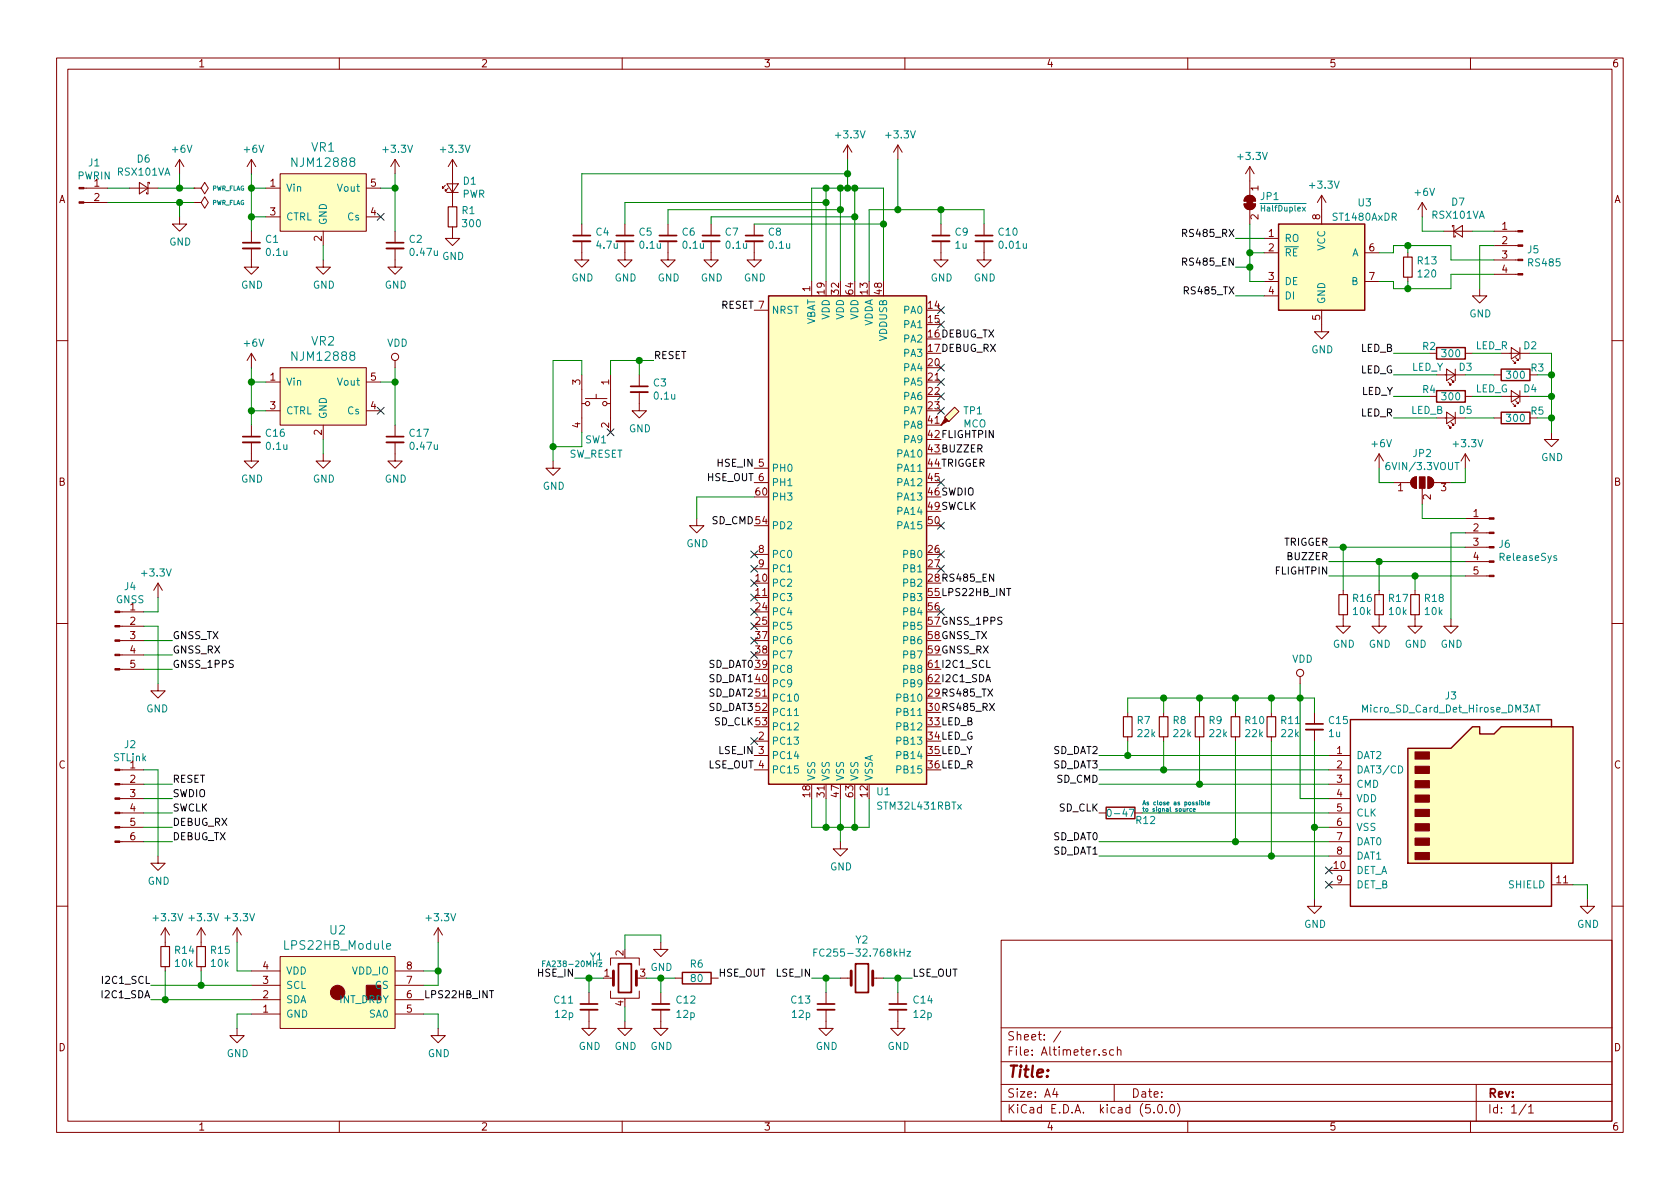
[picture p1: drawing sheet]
<svg xmlns="http://www.w3.org/2000/svg" width="297mm" height="210mm" viewBox="0 0 297 210" stroke-linecap="round" stroke-linejoin="round" font-family="sans-serif">
<g fill="none" stroke="#840000" stroke-width=".18">
<path d="M10 10.3h277v189.9h-277zM12 12.2h273v186.1h-273zM60 10.3v1.9M110 10.3v1.9M160 10.3v1.9M210 10.3v1.9M260 10.3v1.9M14.8 33.3h4.2M14.8 35.8h4.2M22.9 33.3h5M24.6 32.3l1.6 1-1.6 1zM26.4 32.5v-.2h-.2v2h-.3v-.3"/>
<path d="M31.7 38.3v1.3h1.3l-1.3 1.3-1.2-1.3h1.2M31.7 28.2l-.7 1.3M31.7 28.2v2.5M31.7 28.2l.8 1.3M34.3 33.3h1.3l.6-1 .6 1-.6 1-.6-1M34.3 33.3h.1M34.3 35.8h1.3l.6-1 .6 1-.6 1-.6-1M34.3 35.8h.1M44.4 28.2v2.5M44.4 28.2l-.7 1.3M44.4 28.2l.8 1.3M47 33.3h2.5"/>
<path d="M47 38.3h2.5M49.5 30.7h15.3v10.2h-15.3zM64.8 33.3h2.5M64.8 38.3h2.5M69.8 28.2v2.5M69.8 28.2l-.7 1.3M69.8 28.2l.8 1.3M78.7 32.8l-.5 .5v-.3v.3h.3M79 32.5h2l-1 1.5zM79 34h2M79.2 33.3l-.5 .5v-.3v.3h.3M80 28.2l-.8 1.3"/>
<path d="M80 28.2v8.4M80 28.2l.8 1.3M102.9 39.6v2.1M110.5 39.6v2.1M118.1 39.6v2.1M125.7 39.6v2.1M133.3 39.6v2.1M149.9 25.6l-.8 1.3M149.9 25.6v2.6M149.9 25.6l.7 1.3M158.7 25.6l-.7 1.3M158.7 25.6v2.6"/>
<path d="M158.7 25.6l.8 1.3M166.4 39.6v2.1M174 39.6v2.1M220 36.1h2a1.02 1.02 0 0 1-1 1 1.02 1.02 0 0 1-1-1zM220.2 34.9a1.02 1.02 0 0 1 1.1-.3 1.02 1.02 0 0 1 .7 1h-2zM221 29.5l-.8 1.2M221 29.5v5M221 37.1v2.5M221 29.5l.7 1.2M233.7 34.5v5.1M233.7 34.5l-.8 1.3M233.7 34.5l.7 1.3"/>
<path d="M251.5 35.8l-.8 1.3M251.5 35.8v2.5M251.5 35.8l.7 1.3M44.4 43.9v3.3h1.3l-1.3 1.3-1.2-1.3h1.2M44.4 40.9v2M57.1 46v1.2h1.3l-1.3 1.3-1.2-1.3h1.2M57.1 40.9v2.5M69.8 43.9v3.3h1.3l-1.3 1.3-1.2-1.3h1.2M69.8 40.9v2M80 40.1v2.1h1.3l-1.3 1.2-1.3-1.2h1.3M102.9 42.7v3.3h1.2l-1.2 1.2-1.3-1.2h1.3M110.5 42.7v3.3h1.3l-1.3 1.2-1.3-1.2h1.3"/>
<path d="M118.1 42.7v3.3h1.3l-1.3 1.2-1.3-1.2h1.3M125.7 42.7v3.3h1.3l-1.3 1.2-1.2-1.2h1.2M133.3 42.7v3.3h1.3l-1.3 1.2-1.2-1.2h1.2M133.3 54.9h2.6M143.5 49.8v2.5M166.4 42.7v3.3h1.2l-1.2 1.2-1.3-1.2h1.3M174 42.7v3.3h1.3l-1.3 1.2-1.3-1.2h1.3M223.5 42.2h2.6M223.5 44.7h2.6M223.5 49.8h2.6M223.5 52.3h2.6M233.7 54.9v3.8h1.2l-1.2 1.2-1.3-1.2h1.3"/>
<path d="M241.3 44.7h2.5M241.3 49.8h2.5M248.9 44.7v.8M248.9 49v.8M255.3 40.9h5M256.8 40.1v-.2h.2v2h.3v-.2M257 40.9l1.6-1v2zM261.6 51v1.3h1.3l-1.3 1.3-1.3-1.3h1.3M264.2 48.5h4.2M264.2 46h4.2M264.2 43.4h4.2M264.2 40.9h4.2"/>
<path d="M10 60.2h2M44.4 78.2v3.3h1.3l-1.3 1.3-1.2-1.3h1.2M44.4 62.5v2.5M44.4 75.2v2M44.4 62.5l-.7 1.2M44.4 62.5l.8 1.2M47 67.6h2.5M47 72.6h2.5M49.5 65h15.3v10.2h-15.3zM57.1 75.2v2.5M64.8 67.6h2.5M64.8 72.6h2.5"/>
<path d="M69.8 78.2v3.3h1.3l-1.3 1.3-1.2-1.3h1.2M69.8 63.7v1.3M69.8 75.2v2M102.9 71.4h.6zM102.9 68.8v5.1zM102.9 66.3v2.5M102.9 73.9v2.5M103.5 70.5h3.8zM105.4 69.7v.8zM107.3 71.4h.6zM107.9 68.8v5.1zM107.9 66.3v2.5"/>
<path d="M107.9 73.9v2.5M113 69.3v3.3h1.3l-1.3 1.3-1.2-1.3h1.2M113 66.3v2M168.8 72l.7 .8-1.7 1.7-.8-.7zM254 73.9h5.1M255.5 66.3h3.6M255.8 65.3l1.5 1-1.5 1zM255.8 72.9l1.5 1-1.5 1zM256 67.6l.5 .5h-.2h.2v-.3M256 75.2l.5 .5h-.2h.2v-.3M256.5 67.1l.5 .5h-.2h.2v-.3M256.5 74.7l.5 .5h-.2h.2v-.3"/>
<path d="M257.3 65.3v2M257.3 72.9v2M259.1 70.1h1.2M259.1 62.5h1.2M264.2 66.3h1.2M264.2 73.9h1.2M265.4 70.1h5.1M265.4 62.5h5.1M267.2 69.1l1.5 1-1.5 1zM267.2 61.5l1.5 1-1.5 1zM267.5 71.4l.5 .5h-.3h.3v-.3M267.5 63.7l.5 .6h-.3h.3v-.3"/>
<path d="M268 70.9l.5 .5h-.3h.3v-.3M268 63.2l.5 .5h-.3h.3v-.2M268.7 61.5v2M268.7 69.1v2M274.3 76.4v1.3h1.3l-1.3 1.3-1.3-1.3h1.3M285 60.2h2M57.1 80.3v1.2h1.3l-1.3 1.3-1.2-1.3h1.2M97.8 81.5v1.3h1.3l-1.3 1.3-1.3-1.3h1.3M123.2 91.7v1.3h1.3l-1.3 1.2-1.3-1.2h1.3M133.3 98h2.6M133.3 82.8h2.6M133.3 85.3h2.6"/>
<path d="M243.8 80.3v2.5M243.8 80.3l-.7 1.2M243.8 80.3l.8 1.2M246.4 85.3h3M249.7 84.7l.4-.3 .3-.1v2.1a1.03 1.03 0 0 1-.9-.6 1.03 1.03 0 0 1 .2-1.1zM251.5 86.4v2.7M252.5 84.3a1.02 1.02 0 0 1 1 1 1.02 1.02 0 0 1-1 1.1zM253.5 85.3h3M259.1 99.3h4.2M259.1 96.8h4.2M259.1 94.2h4.2M259.1 91.7h4.2"/>
<path d="M259.1 80.3l-.8 1.2M259.1 80.3v2.5M259.1 80.3l.7 1.2M10 110.3h2M21.2 118.4h4.2M21.2 115.8h4.2M21.2 113.3h4.2M21.2 110.7h4.2M21.2 108.2h4.2M27.9 103.1l.8 1.3M27.9 103.1v2.6M27.9 103.1l-.7 1.3"/>
<path d="M133.3 100.6h2.6M229.9 119.6v1.3M237.5 108.7v2h1.3l-1.3 1.3-1.3-1.3h1.3M237.5 104.4v.8M243.8 108.7v2h1.3l-1.3 1.3-1.2-1.3h1.2M243.8 104.4v.8M250.2 108.7v2h1.3l-1.3 1.3-1.3-1.3h1.3M250.2 104.4v.8M256.5 109.5v1.2h1.3l-1.3 1.3-1.2-1.3h1.2M259.1 101.8h4.2M285 110.3h2M21.2 136.1h4.2"/>
<path d="M21.2 138.7h4.2M27.9 120.9v1.3h-1.2l1.2 1.2 1.3-1.2h-1.3M133.3 133.6h2.6M133.3 136.1h2.6M133.3 131.1h2.6M199.4 126v.7M199.4 130.3v.8M205.7 126v.7M205.7 130.3v.8M212.1 126v.7M212.1 130.3v.8M218.4 126v.7"/>
<path d="M218.4 130.3v.8M224.8 126v.7M224.8 130.3v.8M232.4 126v2M232.4 129v2.1M234.9 133.6h3.9M234.9 136.1h3.9M234.9 138.7h3.9M21.2 141.2h4.2M21.2 143.8h4.2M21.2 146.3h4.2M21.2 148.8h4.2"/>
<path d="M27.9 151.4v1.2h1.3l-1.3 1.3-1.2-1.3h1.2M148.6 148.8v1.3h1.3l-1.3 1.3-1.3-1.3h1.3M194.3 143.8h1.3M200.7 143.8h1.2M232.4 159v1.3h1.3l-1.3 1.2-1.3-1.2h1.3M234.9 153.9h3.9M234.9 156.5h3.9M234.9 141.2h3.9M234.9 143.8h3.9M234.9 146.3h3.9M234.9 148.8h3.9M234.9 151.4h3.9"/>
<path d="M274.3 156.5h3.8M280.7 159v1.3h1.2l-1.2 1.2-1.3-1.2h1.3M10 160.2h2M29.2 164.1v3.3M29.2 170.9v.8M29.2 164.1l-.8 1.2M29.2 164.1l.8 1.2M35.6 164.1v3.3M35.6 170.9v.8M35.6 164.1l-.8 1.2M35.6 164.1l.7 1.2M41.9 164.1l-.8 1.2"/>
<path d="M41.9 164.1v2.5M41.9 164.1l.8 1.2M44.4 179.3h5.1M44.4 176.8h5.1M44.4 174.2h5.1M44.4 171.7h5.1M49.5 169.2h20.3v12.7h-20.3zM69.8 179.3h5.1M69.8 176.8h5.1M69.8 174.2h5.1M69.8 171.7h5.1M77.5 164.1l-.8 1.2"/>
<path d="M77.5 164.1v2.5M77.5 164.1l.7 1.2M104.1 178.6v3.3h1.3l-1.3 1.2-1.2-1.2h1.2M104.1 175.5v2M107.9 175.3v1.2h5.1v-1.2M107.9 170.7v-1.3h5.1v1.3M107.9 173h.6M112.5 173h.5M116.8 178.6v3.3h1.3l-1.3 1.2-1.2-1.2h1.2M116.8 166.6v1.3h1.3l-1.3 1.3-1.2-1.3h1.2M116.8 175.5v2M119.4 173h1.2"/>
<path d="M125.7 173h1.3M146 178.6v3.3h1.3l-1.3 1.2-1.2-1.2h1.2M146 175.5v2M148.6 173h1.9M154.3 173h1.9M158.7 178.6v3.3h1.3l-1.3 1.2-1.2-1.2h1.2M158.7 175.5v2M177 166.3h108v32h-108zM285 160.2h2M41.9 181.9v1.2h1.3l-1.3 1.3-1.3-1.3h1.3M60 198.3v1.9M77.5 181.9v1.2h1.2l-1.2 1.3-1.3-1.3h1.3"/>
<path d="M110 198.3v1.9M110.5 180.6v1.3h1.3l-1.3 1.2-1.3-1.2h1.3M160 198.3v1.9M177 194.8h108M177 191.8h108M177 187.8h108M177 181.8h108M186.5 192.5l-.4 1h1M186.8 193v1M187.6 182.3l-1.3 2M195.6 185.7a.37 .37 0 0 0-.6 .1v.2l.6 .2v.1l-.2 .3-.4-.1M196.9 185.7l-.4-.1-.3 .3 .1 .6 .2 .1 .4-.1"/>
<path d="M197 191.8v3M197.6 185.7a.37 .37 0 0 1 .6 .1v.8M197.6 185.1v1.5M204 196.7v.1M204.8 195.5l.4-.2a.94 .94 0 0 1 0 1.5 .79 .79 0 0 1-.4-1.3zM206.2 196.7v.1M207 195.4l.3-.1a.94 .94 0 0 1 0 1.5 .82 .82 0 0 1-.3-1.4zM208.2 195.1a1.71 1.71 0 0 1 0 2.3M210 198.3v1.9M260 198.3v1.9M261 191.8v6.5M269.8 195.2l-1.2 2"/>
<path d="M270.3 195.8l.4-.5v1.5M270.3 196.8h.8"/>
<circle cx="69.8" cy="63.1" r=".63"/>
<circle cx="103.9" cy="71.4" r=".38"/>
<circle cx="106.9" cy="71.4" r=".38"/>
<circle cx="229.9" cy="119" r=".63"/>
</g>
<g fill="#ffffc2" stroke="#ffffc2" stroke-width=".18">
<path d="M248.9 132.3h7.6l3.8-3.8h1.3v1.3h2.6l1.2-1.3h12.7v24.1h-29.2z"/>
<path d="M226.1 39.6h15.2v15.3h-15.2z"/>
<path d="M49.5 169.2h20.3v12.7h-20.3z"/>
<path d="M49.5 30.7h15.3v10.2h-15.3z"/>
<path d="M135.9 52.3h27.9v86.4h-27.9z"/>
<path d="M168.8 72l.7 .8-1.7 1.7-.8-.7z"/>
<path d="M49.5 65h15.3v10.2h-15.3z"/>
</g>
<path d="M226.1 39.6h15.2v15.3h-15.2zM135.9 52.3h27.9v86.4h-27.9zM254 69.1h5.1v2h-5.1zM254 61.5h5.1v2h-5.1zM265.4 65.3h5.1v2h-5.1zM265.4 72.9h5.1v2h-5.1zM248.9 132.3h7.6l3.8-3.8h1.3v1.3h2.6l1.2-1.3h12.7v24.1h-29.2zM274.3 128.5v-1.3h-35.5v33.1h35.5v-7.7M195.6 142.7h5.1v2.1h-5.1zM120.6 172h5.1v2h-5.1z" fill="none" stroke="#840000" stroke-width=".25"/>
<g fill="#840000" stroke="#840000" stroke-width=".18">
<path d="M250.2 150.7h2.5v1.3h-2.5z"/>
<path d="M250.2 148.2h2.5v1.3h-2.5z"/>
<path d="M250.2 145.7h2.5v1.2h-2.5z"/>
<path d="M250.2 143.1h2.5v1.3h-2.5z"/>
<path d="M250.2 140.6h2.5v1.3h-2.5z"/>
<path d="M250.2 138h2.5v1.3h-2.5z"/>
<path d="M250.2 135.5h2.5v1.3h-2.5z"/>
<path d="M250.2 133h2.5v1.2h-2.5z"/>
<path d="M20.3 148.7h.9v.3h-.9z"/>
<path d="M20.3 146.2h.9v.2h-.9z"/>
<path d="M20.3 143.6h.9v.3h-.9z"/>
<path d="M20.3 141.1h.9v.2h-.9z"/>
<path d="M20.3 138.6h.9v.2h-.9z"/>
<path d="M20.3 136h.9v.3h-.9z"/>
<path d="M64.8 174.2h2.5v2.6h-2.5z"/>
<path d="M268.4 48.4h.8v.2h-.8z"/>
<path d="M268.4 45.8h.8v.3h-.8z"/>
<path d="M268.4 43.3h.8v.3h-.8z"/>
<path d="M268.4 40.8h.8v.2h-.8z"/>
<path d="M20.3 118.2h.9v.3h-.9z"/>
<path d="M20.3 115.7h.9v.2h-.9z"/>
<path d="M20.3 113.2h.9v.2h-.9z"/>
<path d="M20.3 110.6h.9v.3h-.9z"/>
<path d="M20.3 108.1h.9v.2h-.9z"/>
<path d="M14 35.7h.8v.2h-.8z"/>
<path d="M14 33.1h.8v.3h-.8z"/>
<path d="M220.2 34.9a1.02 1.02 0 0 1 1.1-.3 1.02 1.02 0 0 1 .7 1h-2z"/>
<path d="M220 36.1h2a1.02 1.02 0 0 1-1 1 1.02 1.02 0 0 1-1-1z"/>
<path d="M220.5 35.3h1v1h-1z"/>
<path d="M263.3 101.7h.9v.3h-.9z"/>
<path d="M263.3 99.2h.9v.2h-.9z"/>
<path d="M263.3 96.6h.9v.3h-.9z"/>
<path d="M263.3 94.1h.9v.3h-.9z"/>
<path d="M263.3 91.6h.9v.2h-.9z"/>
<path d="M167.1 73.9l.5 .5-1.2 .8z"/>
<path d="M249.7 84.7l.4-.3 .3-.1v2.1a1.03 1.03 0 0 1-.9-.6 1.03 1.03 0 0 1 .2-1.1z"/>
<path d="M252.5 84.3a1.02 1.02 0 0 1 1 1 1.02 1.02 0 0 1-1 1.1z"/>
<path d="M251 84.3h1v2.1h-1z"/>
<circle cx="59.7" cy="175.5" r="1.27"/>
</g>
<g fill="none" stroke="#008484" stroke-width=".18">
<path d="M230.1 36h.8M230.3 36.6l.5 .7M230.8 36.6l-.5 .7M257.3 81.8h.7M140.5 126.5h.7M247.3 135.4a.64 .64 0 0 1 .7 .7 .64 .64 0 0 1-.7 .6zM270.5 125.9l.4-1.2 .4 1.2M271.6 124.7h.7M272 124.7v1.2M195.9 143.2l.2-.1a.69 .69 0 0 1 .4 .6 .69 .69 0 0 1-.4 .7l-.2-.2-.1-.3zM199.7 143.1h.8l-.5 1.3M68.4 167.4l.7-.2-.1-.3-.4-.1-.2 .3v.7h.6"/>
<path d="M95.9 170.4h.4M96.4 169.9h-.5v1M105.9 170.3h.5l-.5 .6h.5M143.9 168.4h.4M144.5 167.8h-.6v1.3M160.4 168.2h.6l-.6 .9h.6"/>
</g>
<g fill="none" stroke="#000084" stroke-width=".18">
<path d="M66.7 37.7l1.2 1.3M67.9 37.7l-1.2 1.3M165.8 56.8l1.2 1.2M165.8 54.2l1.2 1.3M167 56.8l-1.2 1.2M167 54.2l-1.2 1.3M66.7 72l1.2 1.2M67.9 72l-1.2 1.2M107.3 75.8l1.3 1.3M108.6 75.8l-1.3 1.3M165.8 69.5l1.2 1.2M165.8 66.9l1.2 1.3"/>
<path d="M165.8 64.4l1.2 1.2M165.8 72l1.2 1.2M167 69.5l-1.2 1.2M167 66.9l-1.2 1.3M167 64.4l-1.2 1.2M167 72l-1.2 1.2M132.7 97.4l1.3 1.2M132.7 100l1.3 1.2M134 100l-1.3 1.2M134 97.4l-1.3 1.2M165.8 100l1.2 1.2M165.8 92.3l1.2 1.3"/>
<path d="M165.8 97.4l1.2 1.2M165.8 84.7l1.2 1.2M167 100l-1.2 1.2M167 92.3l-1.2 1.3M167 97.4l-1.2 1.2M167 84.7l-1.2 1.2M132.7 102.5l1.3 1.2M132.7 105l1.3 1.3M132.7 112.7l1.3 1.2M132.7 115.2l1.3 1.2M132.7 107.6l1.3 1.2M132.7 110.1l1.3 1.2"/>
<path d="M134 102.5l-1.3 1.2M134 105l-1.3 1.3M134 112.7l-1.3 1.2M134 115.2l-1.3 1.2M134 107.6l-1.3 1.2M134 110.1l-1.3 1.2M165.8 107.6l1.2 1.2M167 107.6l-1.2 1.2M132.7 130.4l1.3 1.3M134 130.4l-1.3 1.3M234.3 153.3l1.3 1.2M234.3 155.8l1.3 1.3"/>
<path d="M235.6 153.3l-1.3 1.2M235.6 155.8l-1.3 1.3"/>
</g>
<g fill="none" stroke="#008400" stroke-width=".18">
<path d="M19 33.3h3.9M19 35.8h15.3M27.9 33.3h6.4M31.7 30.7v2.6M31.7 35.8v2.5M44.4 33.3h2.6M44.4 38.3h2.6M44.4 30.7v10.2M67.3 33.3h2.5M69.8 30.7v10.2M133.3 39.6h22.9M146 33.3v16.5"/>
<path d="M146 35.8h-35.5v3.8M148.6 33.3v16.5M148.6 37.1h-30.5v2.5M149.9 30.7h-47v8.9M149.9 28.2v5.1M151.1 33.3v16.5M151.1 38.3h-25.4v1.3M158.7 28.2v8.9M166.4 37.1v2.5M174 39.6v-2.5h-20.3v12.7M221 39.6v10.2h2.5M251.5 38.3v2.6h3.8"/>
<path d="M57.1 43.4v2.6M143.5 49.8v-16.5h12.7v16.5M218.4 42.2h5.1M218.4 52.3h5.1M218.4 47.2h2.6M221 44.7h2.5M243.8 44.7h2.6v-1.3h10.1v2.6h7.7M248.9 43.4v1.3M248.9 49.8v1.2M260.3 40.9h3.9M264.2 48.5h-7.7v2.5h-10.1v-1.2h-2.6M264.2 43.4h-2.6v7.6"/>
<path d="M44.4 65v10.2M44.4 67.6h2.6M44.4 72.6h2.6M57.1 77.7v2.6M67.3 67.6h2.5M69.8 65v10.2M102.9 66.3v-2.6h-5.1v17.8M102.9 76.4v2.6h-5.1M113 63.7v2.6M115.6 63.7h-7.7v2.6M246.4 73.9h7.6M246.4 66.3h7.6"/>
<path d="M246.4 62.5h6.3M246.4 70.1h6.3M259.1 73.9h5.1M259.1 66.3h5.1M260.3 62.5h5.1M260.3 70.1h5.1M270.5 62.5h3.8v13.9M270.5 70.1h3.8M271.8 73.9h2.5M271.8 66.3h2.5M133.3 87.9h-10.1v3.8M234.9 99.3h24.2"/>
<path d="M234.9 96.8h24.2M237.5 96.8v7.6M243.8 82.8v2.5h2.6M243.8 99.3v5.1M251.5 89.1v2.6h7.6M259.1 94.2h-2.6v15.3M259.1 82.8v2.5h-2.6M25.4 113.3h5.1M25.4 115.8h5.1M25.4 118.4h5.1M25.4 110.7h2.5v10.2M27.9 105.7v2.5h-2.5"/>
<path d="M234.9 101.8h24.2M250.2 101.8v2.6M25.4 138.7h5.1M25.4 136.1h2.5v15.3M194.3 138.7h40.6M194.3 136.1h40.6M194.3 133.6h40.6M199.4 126v-2.6h33v2.6M199.4 131.1v2.5M205.7 123.4v2.6M205.7 131.1v5M212.1 123.4v2.6"/>
<path d="M212.1 131.1v7.6M218.4 123.4v2.6M218.4 131.1v17.7M224.8 123.4v2.6M224.8 131.1v20.3M229.9 120.9v20.3h5M232.4 131.1v27.9M25.4 146.3h5.1M25.4 148.8h5.1M25.4 141.2h5.1M25.4 143.8h5.1M143.5 141.2v5.1h10.2v-5.1"/>
<path d="M146 141.2v5.1M148.6 141.2v7.6M151.1 141.2v5.1M194.3 148.8h40.6M194.3 151.4h40.6M201.9 143.8h33M232.4 146.3h2.5M278.1 156.5h2.6v2.5M26.7 174.2h17.7M26.7 176.8h17.7M29.2 171.7v5.1M35.6 171.7v2.5"/>
<path d="M41.9 166.6v5.1h2.5M44.4 179.3h-2.5v2.6M74.9 171.7h2.6M74.9 179.3h2.6v2.6M77.5 166.6v7.6h-2.6M101.6 173h5.1M104.1 173v2.5M110.5 178v2.6M114.3 173h5.1M116.8 166.6v-1.3h-6.3v2.6M116.8 173v2.5M143.5 173h5.1"/>
<path d="M146 173v2.5M156.2 173h5.1M158.7 173v2.5"/>
</g>
<path d="M209.1 41.2h.6l.1-.2v-.3l-.2-.1h-.5v1.2M209.1 46.3l.6-.1 .1-.1v-.3l-.2-.2h-.5v1.3M178 104.1h.7M175 124.4l.8 1.2M175.8 124.4l-.8 1.2M86.5 175.2h.8" fill="none" stroke="#000" stroke-width=".18"/>
<g fill="#008400" stroke="#008400" stroke-width=".25">
<circle cx="148.6" cy="146.3" r=".51"/>
<circle cx="146.1" cy="146.3" r=".51"/>
<circle cx="151.1" cy="146.3" r=".51"/>
<circle cx="148.6" cy="33.3" r=".51"/>
<circle cx="146.1" cy="33.3" r=".51"/>
<circle cx="149.9" cy="33.3" r=".51"/>
<circle cx="151.1" cy="33.3" r=".51"/>
<circle cx="149.9" cy="30.7" r=".51"/>
<circle cx="156.2" cy="39.6" r=".51"/>
<circle cx="146.1" cy="35.8" r=".51"/>
<circle cx="148.6" cy="37.1" r=".51"/>
<circle cx="151.1" cy="38.3" r=".51"/>
<circle cx="166.4" cy="37.1" r=".51"/>
<circle cx="158.8" cy="37.1" r=".51"/>
<circle cx="248.9" cy="51" r=".51"/>
<circle cx="248.9" cy="43.4" r=".51"/>
<circle cx="77.5" cy="171.7" r=".51"/>
<circle cx="69.9" cy="33.3" r=".51"/>
<circle cx="44.5" cy="33.3" r=".51"/>
<circle cx="44.5" cy="38.3" r=".51"/>
<circle cx="229.9" cy="123.4" r=".51"/>
<circle cx="224.8" cy="123.4" r=".51"/>
<circle cx="218.4" cy="123.4" r=".51"/>
<circle cx="212.1" cy="123.4" r=".51"/>
<circle cx="205.7" cy="123.4" r=".51"/>
<circle cx="232.4" cy="146.3" r=".51"/>
<circle cx="199.4" cy="133.6" r=".51"/>
<circle cx="205.7" cy="136.1" r=".51"/>
<circle cx="212.1" cy="138.7" r=".51"/>
<circle cx="218.4" cy="148.8" r=".51"/>
<circle cx="224.8" cy="151.4" r=".51"/>
<circle cx="104.1" cy="173" r=".51"/>
<circle cx="116.8" cy="173" r=".51"/>
<circle cx="158.8" cy="173" r=".51"/>
<circle cx="146.1" cy="173" r=".51"/>
<circle cx="31.8" cy="33.3" r=".51"/>
<circle cx="31.8" cy="35.8" r=".51"/>
<circle cx="221" cy="47.2" r=".51"/>
<circle cx="221" cy="44.7" r=".51"/>
<circle cx="113" cy="63.7" r=".51"/>
<circle cx="97.8" cy="79" r=".51"/>
<circle cx="35.6" cy="174.2" r=".51"/>
<circle cx="69.9" cy="67.6" r=".51"/>
<circle cx="44.5" cy="67.6" r=".51"/>
<circle cx="44.5" cy="72.6" r=".51"/>
<circle cx="29.2" cy="176.8" r=".51"/>
<circle cx="274.3" cy="70.1" r=".51"/>
<circle cx="274.3" cy="73.9" r=".51"/>
<circle cx="274.3" cy="66.3" r=".51"/>
<circle cx="237.5" cy="96.8" r=".51"/>
<circle cx="243.8" cy="99.3" r=".51"/>
<circle cx="250.2" cy="101.8" r=".51"/>
</g>
<g fill="none" stroke="#840000" stroke-width=".33">
<path d="M42.9 43.9h3.1M68.3 43.9h3.1M101.3 42.7h3.1M109 42.7h3M116.6 42.7h3M124.2 42.7h3.1M131.8 42.7h3.1M164.8 42.7h3.1M172.5 42.7h3M42.9 78.2h3.1M68.3 78.2h3.1M111.5 69.3h3.1"/>
<path d="M230.9 129h3M102.6 178.6h3.1M115.3 178.6h3.1M144.5 178.6h3.1M157.2 178.6h3.1"/>
</g>
<g fill="none" stroke="#840000" stroke-width=".3">
<path d="M42.9 42.9h3.1M68.3 42.9h3.1M101.3 41.7h3.1M109 41.7h3M116.6 41.7h3M124.2 41.7h3.1M131.8 41.7h3.1M164.8 41.7h3.1M172.5 41.7h3M42.9 77.2h3.1M68.3 77.2h3.1M111.5 68.3h3.1"/>
<path d="M230.9 128h3M102.6 177.5h3.1M109.3 170.4h2.3v5.1h-2.3zM115.3 177.5h3.1M144.5 177.5h3.1M151.3 170.4h2.2v5.1h-2.2zM157.2 177.5h3.1"/>
</g>
<path d="M79.2 36.6h1.6v3.5h-1.6zM248.2 45.5h1.5v3.5h-1.5zM236.7 105.2h1.6v3.5h-1.6zM243.1 105.2h1.5v3.5h-1.5zM249.4 105.2h1.6v3.5h-1.6zM198.6 126.7h1.6v3.6h-1.6zM205 126.7h1.5v3.6h-1.5zM211.3 126.7h1.6v3.6h-1.6zM217.7 126.7h1.5v3.6h-1.5zM224 126.7h1.6v3.6h-1.6zM28.4 167.4h1.6v3.5h-1.6zM34.8 167.4h1.5v3.5h-1.5z" fill="none" stroke="#840000" stroke-width=".2"/>
<path d="M209.9 143v.5M210.1 143l-.2 .1M210.7 143h-.2l-.2 .1 .1 .4h.3M211 143.2l.4-.1-.1-.1-.3 .1v.4h.3M212.1 141.6v.1M212.1 141.8v.5M212.5 141.6v.7h.3v-.4h-.3M213.2 141.6l.1 .7M213.5 142.1l.4-.1-.1-.1h-.3l.1 .4h.2" fill="none" stroke="#0000c2" stroke-width=".18"/>
<path d="M108.5 171.7v2.5M112.5 171.7v2.5M150.5 171.7v2.5M154.3 171.7v2.5" fill="none" stroke="#840000" stroke-width=".51"/>
<text font-size="2.8" fill="#840000" x="178" y="190.5">Title:</text>
<g font-size="2.1" fill="#008484">
<text x="52" y="29.5">NJM12888</text>
<text x="55.1" y="26.8">VR1</text>
<text x="52" y="63.8">NJM12888</text>
<text x="55.1" y="61.1">VR2</text>
<text x="50.6" y="167.9">LPS22HB_Module</text>
<text x="58.3" y="165.2">U2</text>
</g>
<g font-size="2.1" fill="#840000">
<text x="178" y="184">Sheet: /</text>
<text x="178" y="186.7">File: Altimeter.sch</text>
<text x="178" y="196.9">KiCad E.D.A. kicad (5.0.0)</text>
<text x="178" y="194.1">Size: A4</text>
<text x="200" y="194.1">Date:</text>
<text x="263" y="194.1">Rev:</text>
<text x="263" y="196.9">Id: 1/1</text>
</g>
<g font-size="1.8" fill="#840000">
<text x="35" y="11.9">1</text>
<text x="85" y="11.9">2</text>
<text x="135" y="11.9">3</text>
<text x="185" y="11.9">4</text>
<text x="235" y="11.9">5</text>
<text x="285" y="11.9">6</text>
<text x="10.4" y="35.9">A</text>
<text x="16.7" y="33">1</text>
<text x="16.7" y="35.6">2</text>
<text x="47.8" y="33">1</text>
<text x="65.6" y="33">5</text>
<text x="222.5" y="33.8" transform="rotate(-90 222.5 33.8)">1</text>
<text x="285.4" y="35.9">A</text>
<text x="47.8" y="38.1">3</text>
<text x="65.6" y="38.1">4</text>
<text x="222.5" y="38.8" transform="rotate(-90 222.5 38.8)">2</text>
<text x="224.3" y="41.9">1</text>
<text x="233.4" y="38.8" transform="rotate(-90 233.4 38.8)">8</text>
<text x="265.6" y="40.6">1</text>
<text x="56.9" y="42.6" transform="rotate(-90 56.9 42.6)">2</text>
<text x="224.3" y="44.4">2</text>
<text x="242.1" y="44.4">6</text>
<text x="265.6" y="43.2">2</text>
<text x="265.6" y="45.7">3</text>
<text x="143.3" y="51.5" transform="rotate(-90 143.3 51.5)">1</text>
<text x="145.8" y="52" transform="rotate(-90 145.8 52)">19</text>
<text x="148.3" y="52" transform="rotate(-90 148.3 52)">32</text>
<text x="150.9" y="52" transform="rotate(-90 150.9 52)">64</text>
<text x="153.4" y="52" transform="rotate(-90 153.4 52)">13</text>
<text x="156" y="52" transform="rotate(-90 156 52)">48</text>
<text x="224.3" y="49.5">3</text>
<text x="224.3" y="52.1">4</text>
<text x="242.1" y="49.5">7</text>
<text x="265.6" y="48.3">4</text>
<text x="127.5" y="54.6">RESET 7</text>
<text x="164.1" y="54.6">14</text>
<text x="164.1" y="57.1">15</text>
<text x="164.1" y="59.7">16DEBUG_TX</text>
<text x="233.4" y="56.6" transform="rotate(-90 233.4 56.6)">5</text>
<text x="164.1" y="62.2">17DEBUG_RX</text>
<text x="164.1" y="64.8">20</text>
<text x="47.8" y="67.3">1</text>
<text x="65.6" y="67.3">5</text>
<text x="102.6" y="68" transform="rotate(-90 102.6 68)">3</text>
<text x="107.7" y="68" transform="rotate(-90 107.7 68)">1</text>
<text x="164.1" y="67.3">21</text>
<text x="164.1" y="69.8">22</text>
<text x="47.8" y="72.4">3</text>
<text x="56.9" y="76.9" transform="rotate(-90 56.9 76.9)">2</text>
<text x="65.6" y="72.4">4</text>
<text x="102.6" y="75.7" transform="rotate(-90 102.6 75.7)">4</text>
<text x="107.7" y="75.7" transform="rotate(-90 107.7 75.7)">2</text>
<text x="164.1" y="72.4">23</text>
<text x="164.1" y="74.9">41</text>
<text x="126.9" y="82.5">HSE_IN 5</text>
<text x="10.4" y="85.9">B</text>
<text x="125" y="85.1">HSE_OUT 6</text>
<text x="133.7" y="87.6">60</text>
<text x="164.1" y="85.1">45</text>
<text x="164.1" y="87.6">46SWDIO</text>
<text x="247.2" y="86.9">1</text>
<text x="253" y="88.4" transform="rotate(-90 253 88.4)">2</text>
<text x="254.8" y="86.9">3</text>
<text x="285.4" y="85.9">B</text>
<text x="125.9" y="92.7">SD_CMD 54</text>
<text x="164.1" y="90.2">49SWCLK</text>
<text x="164.1" y="92.7">50</text>
<text x="260.5" y="91.4">1</text>
<text x="260.5" y="94">2</text>
<text x="134.1" y="97.8">8</text>
<text x="134.1" y="100.3">9</text>
<text x="164.1" y="97.8">26</text>
<text x="164.1" y="100.3">27</text>
<text x="260.5" y="96.5">3</text>
<text x="260.5" y="99.1">4</text>
<text x="260.5" y="101.6">5</text>
<text x="23" y="107.9">1</text>
<text x="133.7" y="102.9">10</text>
<text x="133.7" y="105.4">11</text>
<text x="133.7" y="107.9">24</text>
<text x="164.1" y="102.9">28RS485_EN</text>
<text x="164.1" y="107.9">56</text>
<text x="23" y="110.5">2</text>
<text x="23" y="113">3</text>
<text x="133.7" y="110.5">25</text>
<text x="133.7" y="113">37</text>
<text x="164.1" y="110.5">57GNSS_1PPS</text>
<text x="164.1" y="113">58GNSS_TX</text>
<text x="23" y="115.6">4</text>
<text x="23" y="118.1">5</text>
<text x="133.7" y="115.6">38</text>
<text x="133.7" y="118.1">39</text>
<text x="164.1" y="115.6">59GNSS_RX</text>
<text x="164.1" y="118.1">61I2C1_SCL</text>
<text x="133.7" y="123.2">51</text>
<text x="133.7" y="125.7">52</text>
<text x="133.7" y="120.6">40</text>
<text x="164.1" y="123.2">29RS485_TX</text>
<text x="164.1" y="125.7">30RS485_RX</text>
<text x="164.1" y="120.6">62I2C1_SDA</text>
<text x="126.3" y="128.3">SD_CLK 53</text>
<text x="134.1" y="130.8">2</text>
<text x="164.1" y="128.3">33LED_B</text>
<text x="164.1" y="130.8">34LED_G</text>
<text x="10.4" y="135.9">C</text>
<text x="23" y="135.9">1</text>
<text x="125.2" y="135.9">LSE_OUT 4</text>
<text x="127.2" y="133.3">LSE_IN 3</text>
<text x="164.1" y="133.3">35LED_Y</text>
<text x="164.1" y="135.9">36LED_R</text>
<text x="236.4" y="133.3">1</text>
<text x="236.4" y="135.9">2</text>
<text x="285.4" y="135.9">C</text>
<text x="23" y="138.4">2</text>
<text x="23" y="141">3</text>
<text x="23" y="143.5">4</text>
<text x="143.3" y="140.9" transform="rotate(-90 143.3 140.9)">18</text>
<text x="145.8" y="140.9" transform="rotate(-90 145.8 140.9)">31</text>
<text x="148.3" y="140.9" transform="rotate(-90 148.3 140.9)">47</text>
<text x="150.9" y="140.9" transform="rotate(-90 150.9 140.9)">63</text>
<text x="153.4" y="140.9" transform="rotate(-90 153.4 140.9)">12</text>
<text x="236.4" y="138.4">3</text>
<text x="236.4" y="141">4</text>
<text x="236.4" y="143.5">5</text>
<text x="23" y="146">5</text>
<text x="23" y="148.6">6</text>
<text x="236.4" y="146">6</text>
<text x="236.4" y="148.6">7</text>
<text x="235.9" y="153.7">10</text>
<text x="236.4" y="151.1">8</text>
<text x="236.4" y="156.2">9</text>
<text x="275.3" y="156.2">11</text>
<text x="46.5" y="174">3</text>
<text x="46.5" y="171.4">4</text>
<text x="71.9" y="174">7</text>
<text x="71.9" y="171.4">8</text>
<text x="106.8" y="172.7">1</text>
<text x="110.2" y="169" transform="rotate(-90 110.2 169)">2</text>
<text x="113.2" y="172.7">3</text>
<text x="46.5" y="179.1">1</text>
<text x="46.5" y="176.5">2</text>
<text x="71.9" y="179.1">5</text>
<text x="71.9" y="176.5">6</text>
<text x="110.2" y="177.9" transform="rotate(-90 110.2 177.9)">4</text>
<text x="10.4" y="185.9">D</text>
<text x="285.4" y="185.9">D</text>
<text x="35" y="199.9">1</text>
<text x="85" y="199.9">2</text>
<text x="135" y="199.9">3</text>
<text x="185" y="199.9">4</text>
<text x="235" y="199.9">5</text>
<text x="285" y="199.9">6</text>
</g>
<g font-size="1.8" fill="#008484">
<text x="15.7" y="29.4">J1</text>
<text x="24.3" y="28.7">D6</text>
<text x="30.5" y="27">+6V</text>
<text x="43.2" y="27">+6V</text>
<text x="67.9" y="27">+3.3V</text>
<text x="78.1" y="27">+3.3V</text>
<text x="147.9" y="24.5">+3.3V</text>
<text x="156.8" y="24.5">+3.3V</text>
<text x="219" y="28.3">+3.3V</text>
<text x="13.7" y="31.7">PWRIN</text>
<text x="20.9" y="31.1">RSX101VA</text>
<text x="50.5" y="33.9">Vin</text>
<text x="59.8" y="33.9">Vout</text>
<text x="81.7" y="35">PWR</text>
<text x="81.9" y="32.7">D1</text>
<text x="222.9" y="35.4">JP1</text>
<text x="231.7" y="33.4">+3.3V</text>
<text x="250.2" y="34.6">+6V</text>
<text x="50.5" y="39">CTRL</text>
<text x="57.8" y="39.9" transform="rotate(-90 57.8 39.9)">GND</text>
<text x="61.5" y="39">Cs</text>
<text x="81.7" y="37.9">R1</text>
<text x="81.9" y="40.2">300</text>
<text x="105.4" y="41.7">C4</text>
<text x="113" y="41.7">C5</text>
<text x="120.6" y="41.7">C6</text>
<text x="128.3" y="41.7">C7</text>
<text x="135.9" y="41.7">C8</text>
<text x="168.9" y="41.7">C9</text>
<text x="176.6" y="41.7">C10</text>
<text x="235.8" y="39">ST1480AxDR</text>
<text x="240.2" y="36.5">U3</text>
<text x="253.3" y="38.7">RSX101VA</text>
<text x="256.7" y="36.4">D7</text>
<text x="29.9" y="43.4">GND</text>
<text x="47" y="42.9">C1</text>
<text x="47.2" y="45.3">0.1u</text>
<text x="72.4" y="42.9">C2</text>
<text x="72.7" y="45.3">0.47u</text>
<text x="78.2" y="46">GND</text>
<text x="105.6" y="44">4.7u</text>
<text x="113.2" y="44">0.1u</text>
<text x="120.9" y="44">0.1u</text>
<text x="128.5" y="44">0.1u</text>
<text x="136.1" y="44">0.1u</text>
<text x="168.9" y="44">1u</text>
<text x="176.8" y="44">0.01u</text>
<text x="227.1" y="42.8">RO</text>
<text x="227.1" y="45.3">RE</text>
<text x="234.3" y="44.4" transform="rotate(-90 234.3 44.4)">VCC</text>
<text x="239" y="45.3">A</text>
<text x="250.7" y="46.8">R13</text>
<text x="270.1" y="44.8">J5</text>
<text x="270.4" y="47.1">RS485</text>
<text x="42.6" y="51">GND</text>
<text x="55.3" y="51">GND</text>
<text x="68" y="51">GND</text>
<text x="101" y="49.8">GND</text>
<text x="108.7" y="49.8">GND</text>
<text x="116.3" y="49.8">GND</text>
<text x="123.9" y="49.8">GND</text>
<text x="131.5" y="49.8">GND</text>
<text x="164.5" y="49.8">GND</text>
<text x="172.2" y="49.8">GND</text>
<text x="227.1" y="50.4">DE</text>
<text x="227.1" y="53">DI</text>
<text x="234.3" y="53.8" transform="rotate(-90 234.3 53.8)">GND</text>
<text x="239" y="50.4">B</text>
<text x="250.8" y="49.1">120</text>
<text x="136.4" y="55.5">NRST</text>
<text x="144.1" y="57.7" transform="rotate(-90 144.1 57.7)">VBAT</text>
<text x="146.7" y="56.6" transform="rotate(-90 146.7 56.6)">VDD</text>
<text x="149.2" y="56.6" transform="rotate(-90 149.2 56.6)">VDD</text>
<text x="151.8" y="56.6" transform="rotate(-90 151.8 56.6)">VDD</text>
<text x="154.3" y="57.8" transform="rotate(-90 154.3 57.8)">VDDA</text>
<text x="159.9" y="55.5">PA0</text>
<text x="159.9" y="58">PA1</text>
<text x="259.8" y="56.1">GND</text>
<text x="43.2" y="61.3">+6V</text>
<text x="68.4" y="61.3">VDD</text>
<text x="156.8" y="60.3" transform="rotate(-90 156.8 60.3)">VDDUSB</text>
<text x="159.9" y="60.6">PA2</text>
<text x="159.9" y="63.1">PA3</text>
<text x="159.9" y="65.7">PA4</text>
<text x="231.9" y="62.5">GND</text>
<text x="249.6" y="65.6">LED_Y</text>
<text x="251.6" y="61.9">R2</text>
<text x="255.1" y="63.2">300</text>
<text x="258" y="65.6">D3</text>
<text x="260.9" y="61.8">LED_R</text>
<text x="269.4" y="61.8">D2</text>
<text x="270.7" y="65.7">R3</text>
<text x="50.5" y="68.2">Vin</text>
<text x="59.8" y="68.2">Vout</text>
<text x="115.6" y="68.3">C3</text>
<text x="115.8" y="70.7">0.1u</text>
<text x="159.9" y="68.2">PA5</text>
<text x="159.9" y="70.7">PA6</text>
<text x="251.6" y="69.5">R4</text>
<text x="255.1" y="70.8">300</text>
<text x="260.8" y="69.4">LED_G</text>
<text x="266.5" y="67">300</text>
<text x="269.4" y="69.4">D4</text>
<text x="47.1" y="77.2">C16</text>
<text x="50.5" y="73.3">CTRL</text>
<text x="57.8" y="74.2" transform="rotate(-90 57.8 74.2)">GND</text>
<text x="61.5" y="73.3">Cs</text>
<text x="72.5" y="77.2">C17</text>
<text x="111.2" y="76.4">GND</text>
<text x="159.9" y="73.3">PA7</text>
<text x="159.9" y="75.8">PA8</text>
<text x="170.3" y="75.6">MCO</text>
<text x="170.4" y="73.3">TP1</text>
<text x="249.5" y="73.2">LED_B</text>
<text x="258" y="73.2">D5</text>
<text x="266.5" y="74.6">300</text>
<text x="270.7" y="73.3">R5</text>
<text x="47.2" y="79.5">0.1u</text>
<text x="72.7" y="79.5">0.47u</text>
<text x="100.6" y="80.9">SW_RESET</text>
<text x="103.5" y="78.4">SW1</text>
<text x="136.4" y="83.4">PH0</text>
<text x="158.9" y="80.9">PA10</text>
<text x="158.9" y="83.4">PA11</text>
<text x="159.9" y="78.4">PA9</text>
<text x="242.6" y="79.1">+6V</text>
<text x="245.6" y="83.1">6VIN/3.3VOUT</text>
<text x="249.9" y="80.8">JP2</text>
<text x="257.1" y="79.1">+3.3V</text>
<text x="272.5" y="81.5">GND</text>
<text x="42.6" y="85.3">GND</text>
<text x="55.3" y="85.3">GND</text>
<text x="68" y="85.3">GND</text>
<text x="96" y="86.6">GND</text>
<text x="136.4" y="86">PH1</text>
<text x="136.4" y="88.5">PH3</text>
<text x="158.9" y="86">PA12</text>
<text x="158.9" y="88.5">PA13</text>
<text x="136.4" y="93.6">PD2</text>
<text x="158.9" y="91.1">PA14</text>
<text x="158.9" y="93.6">PA15</text>
<text x="25.2" y="101.9">+3.3V</text>
<text x="121.4" y="96.8">GND</text>
<text x="136.4" y="98.7">PC0</text>
<text x="136.4" y="101.2">PC1</text>
<text x="159.9" y="98.7">PB0</text>
<text x="159.9" y="101.2">PB1</text>
<text x="265.1" y="96.9">J6</text>
<text x="265.3" y="99.2">ReleaseSys</text>
<text x="20.5" y="106.7">GNSS</text>
<text x="22" y="104.4">J4</text>
<text x="136.4" y="103.8">PC2</text>
<text x="136.4" y="106.3">PC3</text>
<text x="159.9" y="103.8">PB2</text>
<text x="159.9" y="106.3">PB3</text>
<text x="239.3" y="106.4">R16</text>
<text x="245.6" y="106.4">R17</text>
<text x="252" y="106.4">R18</text>
<text x="136.4" y="108.8">PC4</text>
<text x="136.4" y="111.4">PC5</text>
<text x="136.4" y="113.9">PC6</text>
<text x="159.9" y="108.8">PB4</text>
<text x="159.9" y="111.4">PB5</text>
<text x="159.9" y="113.9">PB6</text>
<text x="239.3" y="108.8">10k</text>
<text x="245.7" y="108.8">10k</text>
<text x="252" y="108.8">10k</text>
<text x="136.4" y="116.5">PC7</text>
<text x="136.4" y="119">PC8</text>
<text x="159.9" y="116.5">PB7</text>
<text x="159.9" y="119">PB8</text>
<text x="228.4" y="117.2">VDD</text>
<text x="235.7" y="114.5">GND</text>
<text x="242" y="114.5">GND</text>
<text x="248.4" y="114.5">GND</text>
<text x="254.7" y="114.5">GND</text>
<text x="25.9" y="126">GND</text>
<text x="136.4" y="124.1">PC10</text>
<text x="136.4" y="121.5">PC9</text>
<text x="158.9" y="124.1">PB10</text>
<text x="159.9" y="121.5">PB9</text>
<text x="255.6" y="123.7">J3</text>
<text x="136.4" y="126.6">PC11</text>
<text x="136.4" y="129.2">PC12</text>
<text x="136.4" y="131.7">PC13</text>
<text x="158.9" y="126.6">PB11</text>
<text x="158.9" y="129.2">PB12</text>
<text x="158.9" y="131.7">PB13</text>
<text x="201.1" y="128">R7</text>
<text x="201.2" y="130.3">22k</text>
<text x="207.4" y="128">R8</text>
<text x="207.6" y="130.3">22k</text>
<text x="213.8" y="128">R9</text>
<text x="213.9" y="130.3">22k</text>
<text x="220.2" y="128">R10</text>
<text x="220.3" y="130.3">22k</text>
<text x="226.6" y="128">R11</text>
<text x="226.6" y="130.3">22k</text>
<text x="235" y="130.3">1u</text>
<text x="235" y="128">C15</text>
<text x="241.3" y="126">Micro_SD_Card_Det_Hirose_DM3AT</text>
<text x="20.1" y="134.6">STLink</text>
<text x="22" y="132.3">J2</text>
<text x="136.4" y="134.2">PC14</text>
<text x="136.4" y="136.8">PC15</text>
<text x="158.9" y="134.2">PB14</text>
<text x="158.9" y="136.8">PB15</text>
<text x="239.8" y="134.2">DAT2</text>
<text x="239.8" y="136.8">DAT3/CD</text>
<text x="144.1" y="138.2" transform="rotate(-90 144.1 138.2)">VSS</text>
<text x="146.7" y="138.2" transform="rotate(-90 146.7 138.2)">VSS</text>
<text x="149.2" y="138.2" transform="rotate(-90 149.2 138.2)">VSS</text>
<text x="151.8" y="138.2" transform="rotate(-90 151.8 138.2)">VSS</text>
<text x="154.3" y="138.2" transform="rotate(-90 154.3 138.2)">VSSA</text>
<text x="155.1" y="140.6">U1</text>
<text x="155.4" y="143.2">STM32L431RBTx</text>
<text x="239.8" y="139.3">CMD</text>
<text x="239.8" y="141.9">VDD</text>
<text x="196.4" y="144.4">0-47</text>
<text x="200.9" y="145.7">R12</text>
<text x="239.8" y="144.4">CLK</text>
<text x="239.8" y="146.9">VSS</text>
<text x="239.8" y="149.5">DAT0</text>
<text x="146.8" y="153.9">GND</text>
<text x="239.8" y="154.6">DET_A</text>
<text x="239.8" y="152">DAT1</text>
<text x="26.1" y="156.5">GND</text>
<text x="239.8" y="157.1">DET_B</text>
<text x="266.8" y="157.1">SHIELD</text>
<text x="27.3" y="162.9">+3.3V</text>
<text x="33.6" y="162.9">+3.3V</text>
<text x="40" y="162.9">+3.3V</text>
<text x="75.5" y="162.9">+3.3V</text>
<text x="151.3" y="166.8">Y2</text>
<text x="230.6" y="164.1">GND</text>
<text x="278.8" y="164.1">GND</text>
<text x="31" y="168.7">R14</text>
<text x="31" y="171">10k</text>
<text x="37.3" y="168.7">R15</text>
<text x="37.4" y="171">10k</text>
<text x="50.5" y="172.3">VDD</text>
<text x="62.3" y="172.3">VDD_IO</text>
<text x="104.4" y="169.8">Y1</text>
<text x="115" y="171.7">GND</text>
<text x="122.1" y="171.1">R6</text>
<text x="122.2" y="173.7">80</text>
<text x="145.2" y="169.2">FC255-32.768kHz</text>
<text x="50.5" y="180">GND</text>
<text x="50.5" y="177.4">SDA</text>
<text x="50.5" y="174.9">SCL</text>
<text x="60" y="177.4">INT_DRDY</text>
<text x="65.4" y="180">SA0</text>
<text x="66.4" y="174.9">CS</text>
<text x="98" y="177.5">C11</text>
<text x="119.7" y="177.5">C12</text>
<text x="140" y="177.5">C13</text>
<text x="161.6" y="177.5">C14</text>
<text x="98.2" y="180">12p</text>
<text x="102.3" y="185.7">GND</text>
<text x="108.7" y="185.7">GND</text>
<text x="115" y="185.7">GND</text>
<text x="119.7" y="180">12p</text>
<text x="140.1" y="180">12p</text>
<text x="144.2" y="185.7">GND</text>
<text x="156.9" y="185.7">GND</text>
<text x="161.6" y="180">12p</text>
<text x="40.1" y="186.9">GND</text>
<text x="75.6" y="186.9">GND</text>
</g>
<g font-size="1.8">
<text x="209.6" y="41.9">RS485_RX</text>
<text x="209.6" y="47">RS485_EN</text>
<text x="209.8" y="52.1">RS485_TX</text>
<text x="115.6" y="63.5">RESET</text>
<text x="240.6" y="62.2">LED_B</text>
<text x="240.5" y="66">LED_G</text>
<text x="240.7" y="69.8">LED_Y</text>
<text x="164.1" y="77.5">42FLIGHTPIN</text>
<text x="240.6" y="73.7">LED_R</text>
<text x="164.1" y="80">43BUZZER</text>
<text x="164.1" y="82.5">44TRIGGER</text>
<text x="225.6" y="101.6">FLIGHTPIN</text>
<text x="226.9" y="96.5">TRIGGER</text>
<text x="227.8" y="99.1">BUZZER</text>
<text x="164.1" y="105.4">55LPS22HB_INT</text>
<text x="30.5" y="113">GNSS_TX</text>
<text x="30.5" y="115.6">GNSS_RX</text>
<text x="30.5" y="118.1">GNSS_1PPS</text>
<text x="125.3" y="118.1">SD_DAT0</text>
<text x="125.3" y="123.2">SD_DAT2</text>
<text x="125.3" y="125.7">SD_DAT3</text>
<text x="125.3" y="120.6">SD_DAT1</text>
<text x="186.3" y="133.3">SD_DAT2</text>
<text x="186.3" y="135.9">SD_DAT3</text>
<text x="30.5" y="141">SWDIO</text>
<text x="30.5" y="143.5">SWCLK</text>
<text x="30.5" y="138.4">RESET</text>
<text x="186.8" y="138.4">SD_CMD</text>
<text x="187.2" y="143.5">SD_CLK</text>
<text x="30.5" y="148.6">DEBUG_TX</text>
<text x="30.5" y="146">DEBUG_RX</text>
<text x="186.3" y="148.6">SD_DAT0</text>
<text x="186.3" y="151.1">SD_DAT1</text>
<text x="18.4" y="174">I2C1_SCL</text>
<text x="95.2" y="172.7">HSE_IN</text>
<text x="127" y="172.7">HSE_OUT</text>
<text x="137.3" y="172.7">LSE_IN</text>
<text x="161.3" y="172.7">LSE_OUT</text>
<text x="18.2" y="176.5">I2C1_SDA</text>
<text x="74.9" y="176.5">LPS22HB_INT</text>
</g>
<g font-size="1.4" fill="#008484">
<text x="223.2" y="37.4">HalfDuplex</text>
<text x="96.5" y="171">FA238-20MHz</text>
</g>
<g font-size="1.1" fill="#008484">
<text x="37.4" y="33.7">PWR_FLAG</text>
<text x="37.4" y="36.2">PWR_FLAG</text>
</g>
<g font-size="1.1" fill="#0000c2">
<text x="201.9" y="142.4">As close as possible</text>
<text x="201.9" y="143.5">to signal source</text>
</g>
</svg>
